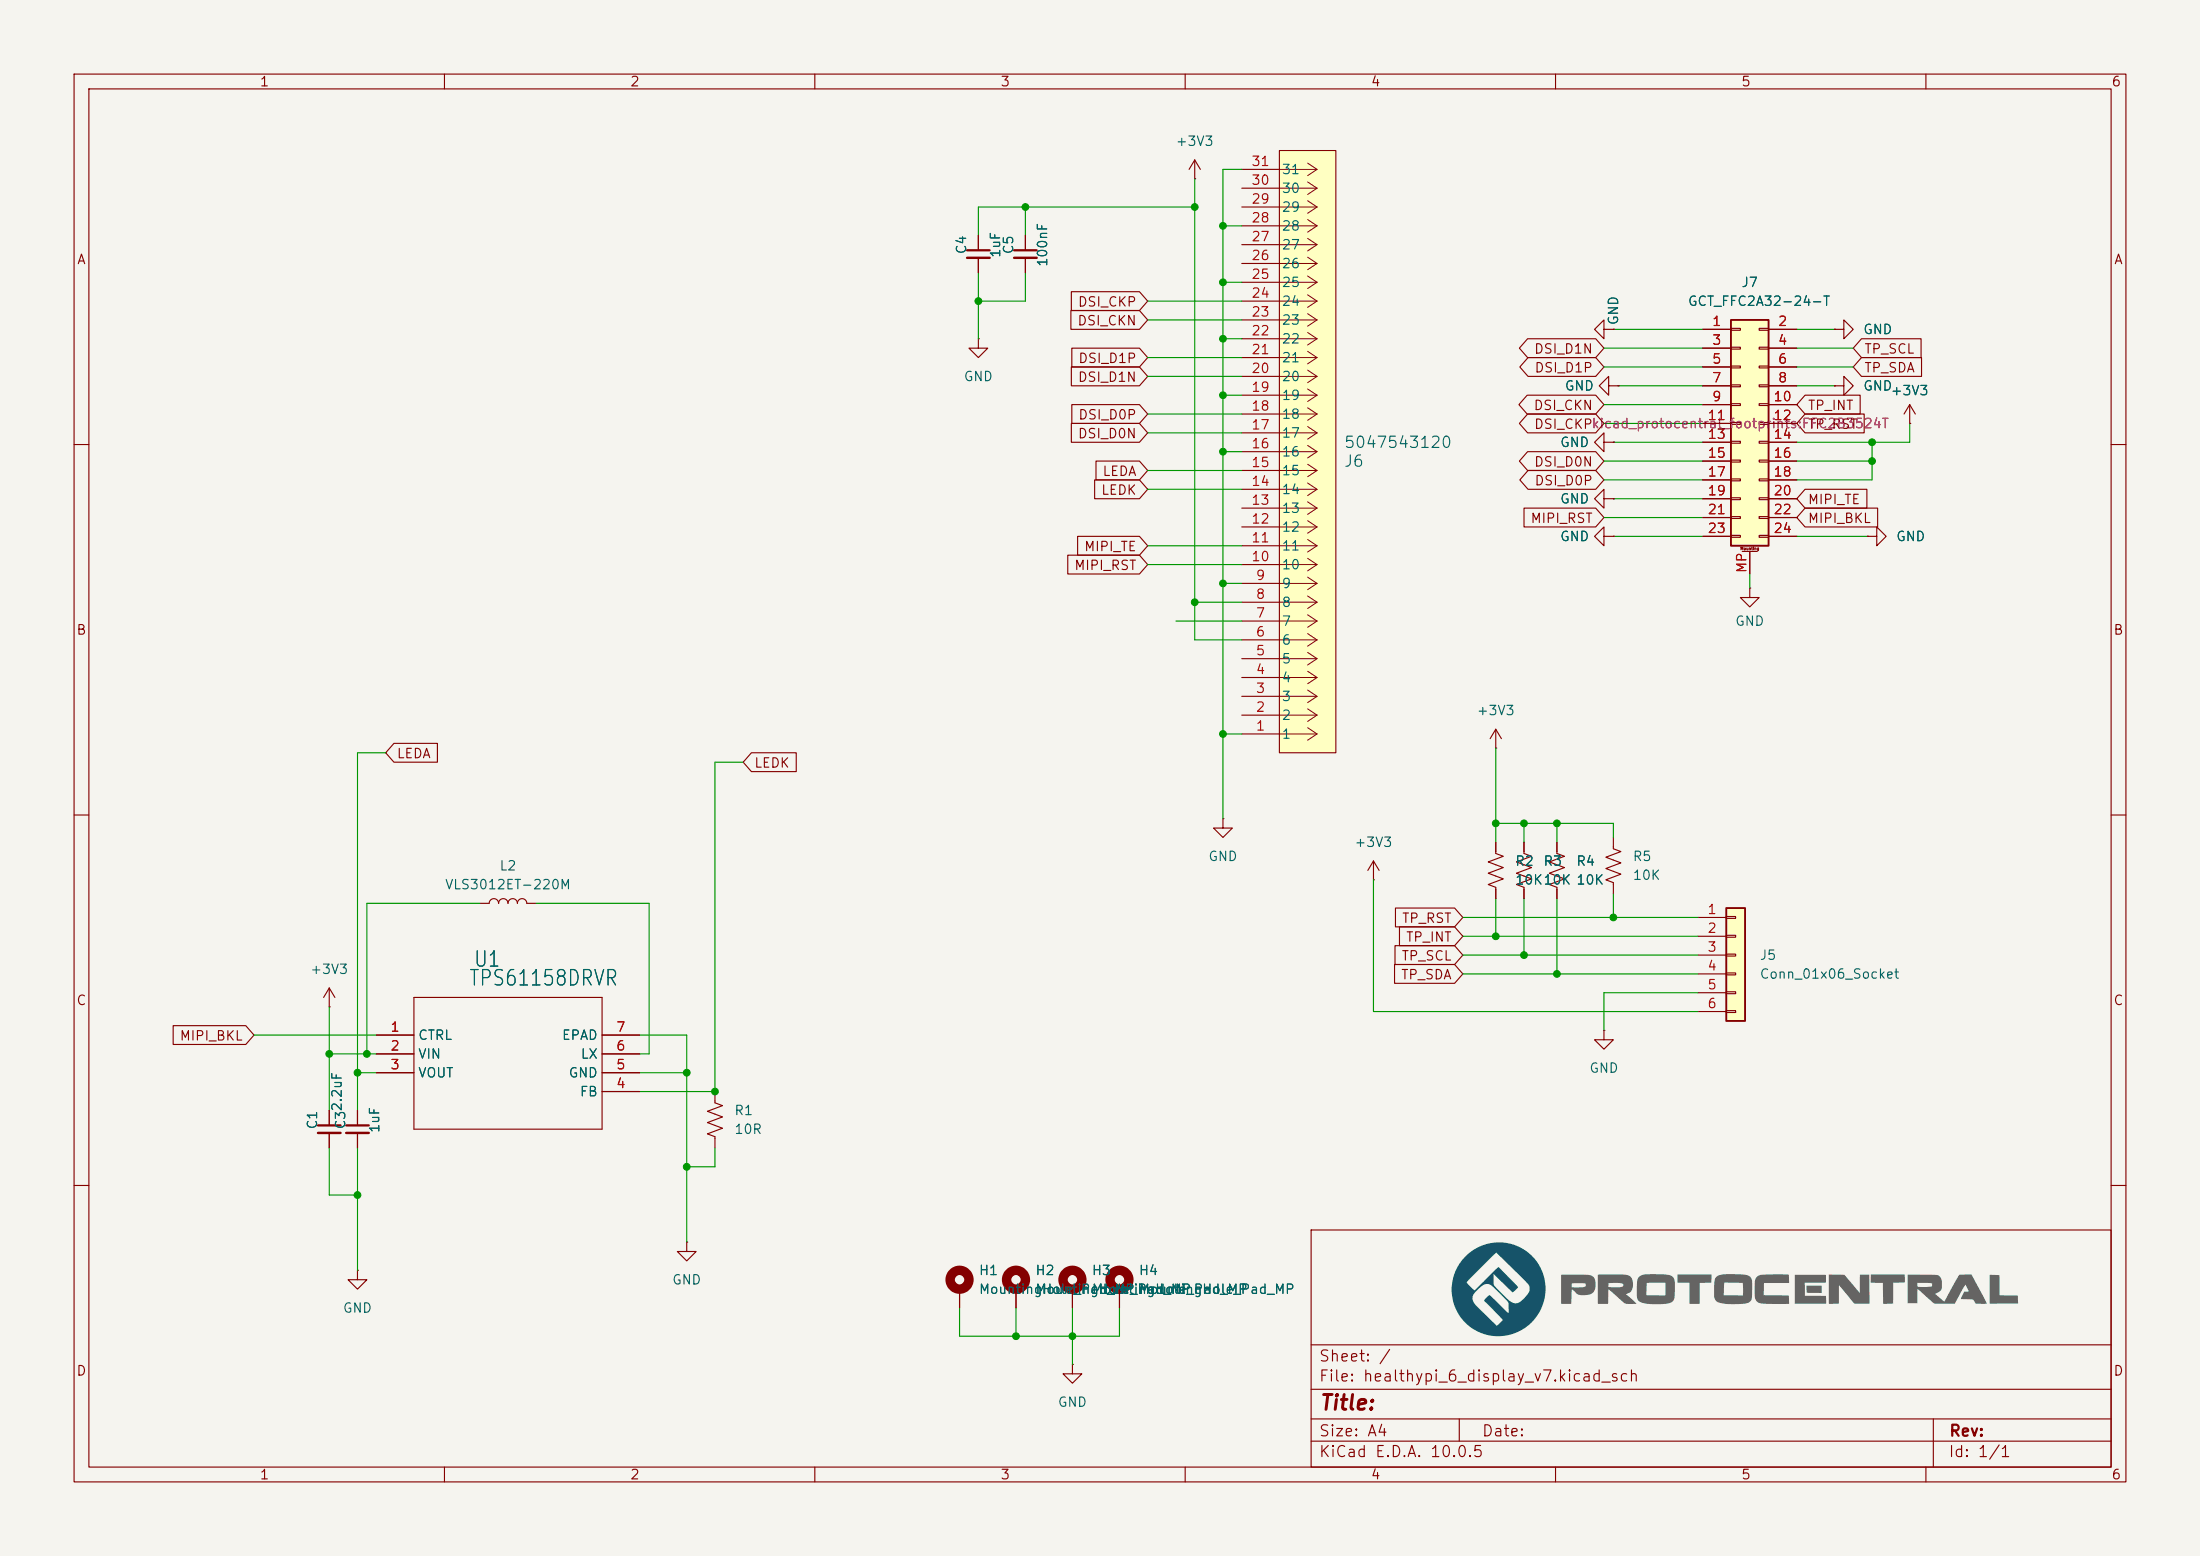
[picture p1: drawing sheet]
<svg xmlns="http://www.w3.org/2000/svg" width="297mm" height="210mm" viewBox="0 0 297 210" stroke-linecap="round" stroke-linejoin="round" font-family="sans-serif">
<path d="M0 0h297v210h-297z" fill="#f5f4ef" stroke="#f5f4ef" stroke-width=".14"/>
<g fill="none" stroke="#840000" stroke-width=".15">
<path d="M10 10h277v190h-277zM12 12h273v186h-273zM60 10v2M110 10v2M160 10v2M210 10v2M260 10v2M132.1 45.7v1.3h1.2l-1.2 1.3-1.3-1.3h1.3M132.1 45.7h.1M216.5 44.5v-1.3l-1.2 1.3 1.2 1.2v-1.2h1.3M217.8 44.5h.1M247.6 52.1h1.3v-1.3l1.3 1.3-1.3 1.2v-1.2"/>
<path d="M247.6 52.1h.1M247.6 44.5h1.3v-1.3l1.3 1.3-1.3 1.2v-1.2M247.6 44.5h.1M257.8 57.2h.1M257.8 54.6l-.8 1.3M257.8 54.6l.8 1.3M257.8 54.6v2.6M10 60h2M216.5 67.3v-1.3l-1.2 1.3 1.2 1.3v-1.3h1.3M217.8 67.3h.1M236.2 79.4v1.2h1.3l-1.3 1.3-1.3-1.3h1.3M236.2 79.4h.1"/>
<path d="M252.1 72.4h1.3v-1.3l1.2 1.3-1.2 1.3v-1.3M252.1 72.4h.1M285 60h2M10 110h2M165.1 110.5v1.3h1.3l-1.3 1.2-1.3-1.2h1.3M165.1 110.5h.1M285 110h2M96.5 147.3v1.5l1 .4-2 .8 2 .7-2 .8 2 .8-2 .7 1 .4v1.5M10 160h2M92.7 167.6v1.3h1.3l-1.3 1.3-1.3-1.3h1.3M92.7 167.6h.1M177 166h108v32h-108z"/>
<path d="M285 160h2M60 198v2M110 198v2M160 198v2M177 194.5h108M177 191.5h108M177 187.5h108M177 181.5h108M197 191.5v3M210 198v2M260 198v2M261 191.5v6.5"/>
</g>
<path d="M233.7 43.2h5.1v30.5h-5.1z" fill="#ffffc2"/>
<path d="M233.7 43.2h5.1v30.5h-5.1z" fill="none" stroke="#840000" stroke-width=".25"/>
<g fill="none" stroke="#840000" stroke-width=".15">
<path d="M132.1 31.8v2M132.1 34.8v2M138.4 31.8v2M138.4 34.8v2M161.3 24.1h.1M161.3 21.6l-.8 1.3M161.3 21.6l.8 1.3M161.3 21.6v2.5M229.9 44.5h3.8M229.9 47h3.8M229.9 49.5h3.8M229.9 52.1h3.8"/>
<path d="M229.9 54.6h3.8M229.9 57.2h3.8M229.9 59.7h3.8M233.7 44.3h1.2v.3h-1.2zM233.7 46.9h1.2v.2h-1.2zM233.7 49.4h1.2v.3h-1.2zM233.7 51.9h1.2v.3h-1.2zM233.7 54.5h1.2v.2h-1.2zM233.7 57h1.2v.3h-1.2zM233.7 59.6h1.2v.2h-1.2zM237.5 44.3h1.3v.3h-1.3zM237.5 46.9h1.3v.2h-1.3z"/>
<path d="M237.5 49.4h1.3v.3h-1.3zM237.5 51.9h1.3v.3h-1.3zM237.5 54.5h1.3v.2h-1.3zM237.5 57h1.3v.3h-1.3zM237.5 59.6h1.3v.2h-1.3zM238.8 44.5h3.8M238.8 47h3.8M238.8 49.5h3.8M238.8 52.1h3.8M238.8 54.6h3.8M238.8 57.2h3.8M238.8 59.7h3.8"/>
<path d="M229.9 62.2h3.8M229.9 64.8h3.8M229.9 67.3h3.8M229.9 69.9h3.8M229.9 72.4h3.8M233.7 62.1h1.2v.3h-1.2zM233.7 64.6h1.2v.3h-1.2zM233.7 67.2h1.2v.2h-1.2zM233.7 69.7h1.2v.3h-1.2zM233.7 72.3h1.2v.2h-1.2zM235.2 74.4h2M236.2 74.4v3.1"/>
<path d="M237.5 62.1h1.3v.3h-1.3zM237.5 64.6h1.3v.3h-1.3zM237.5 67.2h1.3v.2h-1.3zM237.5 69.7h1.3v.3h-1.3zM237.5 72.3h1.3v.2h-1.3zM238.8 62.2h3.8M238.8 64.8h3.8M238.8 67.3h3.8M238.8 69.9h3.8M238.8 72.4h3.8M44.4 135.9h.1M44.4 133.4l-.7 1.2"/>
<path d="M44.4 133.4l.8 1.2M44.4 133.4v2.5M50.8 139.7h5.1M55.9 134.6h25.4v17.8h-25.4zM64.8 121.9h1.2a.64 .64 0 0 1 .7-.6 .64 .64 0 0 1 .6 .6 .64 .64 0 0 1 .6-.6 .64 .64 0 0 1 .7 .6 .64 .64 0 0 1 .6-.6 .64 .64 0 0 1 .6 .6 .64 .64 0 0 1 .7-.6 .64 .64 0 0 1 .6 .6h1.3M81.3 139.7h5.1M44.4 149.9v2M44.4 152.9v2M48.3 149.9v2M48.3 152.9v2M50.8 142.2h5.1M50.8 144.8h5.1"/>
<path d="M81.3 142.2h5.1M81.3 144.8h5.1M81.3 147.3h5.1M48.3 171.5v1.2h1.2l-1.2 1.3-1.3-1.3h1.3M48.3 171.5h.1M129.5 174v2.5M137.2 174v2.5M144.8 174v2.5M151.1 174v2.5M144.8 184.2v1.2h1.2l-1.2 1.3-1.3-1.3h1.3M144.8 184.2h.1"/>
</g>
<g fill="none" stroke="#840000" stroke-width="1.3">
<circle cx="129.5" cy="172.7" r="1.27"/>
<circle cx="137.2" cy="172.7" r="1.27"/>
<circle cx="144.8" cy="172.7" r="1.27"/>
<circle cx="151.1" cy="172.7" r="1.27"/>
</g>
<path d="M130.6 33.8h3M136.9 33.8h3.1M42.9 151.9h3.1M46.7 151.9h3.1" fill="none" stroke="#840000" stroke-width=".3"/>
<path d="M130.6 34.8h3M136.9 34.8h3.1M42.9 152.9h3.1M46.7 152.9h3.1" fill="none" stroke="#840000" stroke-width=".33"/>
<path d="M197.7 169.7a6.3 6.3 0 0 1 8.5-.7 6.3 6.3 0 0 1 1.5 8.4 6.3 6.3 0 0 1-8.2 2.3 6.2 6.2 0 0 1-3.4-4.5h2.7a3.5 3.5 0 0 0 1.4 1.9l1.9 1.8 .8-.7-2.6-2.6 .3-.4a.52 .52 0 0 1 .5-.4l2.6 2.4a2.67 2.67 0 0 0-.2-1.6l-1.7-1.7a1.17 1.17 0 0 0-2-.2l-.2 .2a1.73 1.73 0 0 0-.8 1.3h-2.7l-.1-1.1 .1-1h1.9l1.1 1.1 3.2-3.2 2.3 2.4a.35 .35 0 0 1 .3 .4l-.7 .6-2.6-2.5v1.3a.79 .79 0 0 0 .5 .7l1.4 1.4a1.32 1.32 0 0 0 2.2 0l.2-.2a1.3 1.3 0 0 0 .4-1.7l-4.3-4.3-4 4h-1.9a6.2 6.2 0 0 1 1.6-3.4z" fill="#165369"/>
<g fill="#656463">
<path d="M210.8 172.1l.8-.1a13.8 13.8 0 0 1 3.3 .2 1.63 1.63 0 0 1-.1 2.5 1.95 1.95 0 0 1-2.4-.6l-.2-.1-.1 2h-1.3v-2.3h2.9a.36 .36 0 0 0 .4-.4l-1.8-.1h-.1v.5h-1.4z"/>
<path d="M215.7 172h.7a15 15 0 0 1 3.5 .2 1.52 1.52 0 0 1 0 2.3l-.4 .2 1.4 1.3h-.9a1.32 1.32 0 0 1-1.3-.6l-1.6-1.4v2h-1.4v-2.3l2.5 .1a1.1 1.1 0 0 0 .9-.3v-.1a.45 .45 0 0 0-.5-.2h-1.4l-.1 .5h-1.4z"/>
<path d="M221.3 172.3a3.7 3.7 0 0 1 2.3-.3h.7a2.3 2.3 0 0 1 1.6 .5 6.4 6.4 0 0 1 0 3.1 3.2 3.2 0 0 1-2.3 .4h-.7a2.15 2.15 0 0 1-1.8-.6l-.1-.6h3.8v-1.7h-2.5v1.7h-1.3v-1.5a1.25 1.25 0 0 1 .3-1z"/>
<path d="M226.5 172h4.6l-.1 1.1h-1.5v2.9h-1.4v-2.9h-1.6z"/>
<path d="M231.7 172.4a3.3 3.3 0 0 1 2.2-.4h1.2a1.16 1.16 0 0 1 1.4 .8v.3a5.4 5.4 0 0 1-.2 2.5 4.3 4.3 0 0 1-2.7 .4h-.6a1.47 1.47 0 0 1-1.5-.9l-.1-.3h3.9v-1.7h-2.5l-.1 1.7h-1.3v-1.7z"/>
<path d="M237.2 172.3a4.4 4.4 0 0 1 2.3-.3h2v1.2h-3.4v1.6l3.4 .1v1.1h-.6a13.8 13.8 0 0 1-3.5-.2 1.46 1.46 0 0 1-.5-1.5v-1.1a1.22 1.22 0 0 1 .3-.9z"/>
<path d="M243.9 173.5h2v1h-.2a4 4 0 0 1-1.8-.1z"/>
<path d="M242.3 172.1h4.2v1h-2.9l.1 1.8h2.8v1h-4.2z"/>
<path d="M246.9 172h1.7a.53 .53 0 0 1 .7 .4l1.8 2.1v-2.5h1.2l.1 3.9h-2.1l-2-2.4-.1 2.4-1.3 .1z"/>
<path d="M252.6 172h4.5l.1 1.1h-1.6v2.8l-1.4 .1v-2.9h-1.7z"/>
<path d="M257.5 172l3.5 .1a.98 .98 0 0 1 1.2 1.2 1.15 1.15 0 0 1-1 1.3l1.3 1.1 2-3.7h1.7l2 3.9-1.5 .1-.2-.4a.34 .34 0 0 0-.5-.2l-1.3-.1 .5-1h.6l-.5-.9-1.4 2.6-2.8-.1-2.2-1.9v1.9h-1.4v-2.8h1.3l.1 .6h1.3a.4 .4 0 0 0 .5 0 .4 .4 0 0 0 .1-.5l-.8-.1h-2.5z"/>
<path d="M268.6 172.1h1.3v2.7h2.5v1.1h-3.8z"/>
</g>
<path d="M233 122.6h2.6v15.2h-2.6z" fill="#ffffc2"/>
<path d="M233 122.6h2.6v15.2h-2.6z" fill="none" stroke="#840000" stroke-width=".25"/>
<g fill="none" stroke="#840000" stroke-width=".15">
<path d="M216.5 59.7v-1.3l-1.2 1.3 1.2 1.3v-1.3h1.3M217.8 59.7h.1M201.9 98.4l-.7 1.3M201.9 98.4l.8 1.3M201.9 98.4v2.6M185.4 118.7h.1M185.4 116.2l-.7 1.3M185.4 116.2l.8 1.3M185.4 116.2v2.5M201.9 101h.1M229.2 123.8h3.8M229.2 126.4h3.8"/>
<path d="M229.2 128.9h3.8M229.2 131.4h3.8M229.2 134h3.8M229.2 136.5h3.8M233 123.7h1.3v.3h-1.3zM233 126.2h1.3v.3h-1.3zM233 128.8h1.3v.2h-1.3zM233 131.3h1.3v.3h-1.3zM233 133.9h1.3v.2h-1.3zM233 136.4h1.3v.3h-1.3z"/>
</g>
<path d="M172.7 20.3h7.6v81.3h-7.6z" fill="#ffffc2"/>
<g fill="none" stroke="#840000" stroke-width=".15">
<path d="M132.1 31.8v2M132.1 34.8v2M138.4 31.8v2M138.4 34.8v2M144.6 39.4h9.2l1.1 1.2-1.1 1.3h-9.2zM167.6 38.1h5.1M167.6 35.6h5.1M167.6 33h5.1M167.6 30.5h5.1M167.6 27.9h5.1M167.6 25.4h5.1M167.6 22.9h5.1"/>
<path d="M172.7 20.3h7.6v81.3h-7.6zM144.6 41.9h9.2l1.1 1.3-1.1 1.3h-9.2zM144.6 49.5h9.2l1.1 1.3-1.1 1.3h-9.2zM144.6 57.1h9.2l1.1 1.3-1.1 1.3h-9.2zM144.7 54.6h9.1l1.1 1.3-1.1 1.3h-9.1zM144.7 47h9.1l1.1 1.3-1.1 1.2h-9.1zM167.6 58.4h5.1M167.6 55.9h5.1M167.6 53.3h5.1M167.6 50.8h5.1M167.6 48.3h5.1M167.6 45.7h5.1"/>
<path d="M167.6 43.2h5.1M167.6 40.6h5.1M206.2 53.3h9.2l1.1 1.3-1.1 1.3h-9.2l-1.1-1.3zM206.2 45.7h9.2l1.1 1.3-1.1 1.3h-9.2l-1.1-1.3zM206.2 55.9h9.2l1.1 1.3-1.1 1.2h-9.2l-1.1-1.2zM206.3 48.3h9.1l1.1 1.2-1.1 1.3h-9.1l-1.1-1.3zM217.2 52.1v-1.3l-1.3 1.3 1.3 1.2v-1.2h1.2M217.8 59.7h.1M217.8 44.5h.1M218.4 52.1h.1M229.9 44.5h3.8M229.9 47h3.8"/>
<path d="M229.9 49.5h3.8M229.9 52.1h3.8M229.9 54.6h3.8M229.9 57.2h3.8M229.9 59.7h3.8M238.8 44.5h3.8M238.8 47h3.8M238.8 49.5h3.8M238.8 52.1h3.8M238.8 54.6h3.8M238.8 57.2h3.8M238.8 59.7h3.8"/>
<path d="M243.7 53.3h7.4v2.6h-7.4l-1.1-1.3zM243.7 55.9h8v2.5h-8l-1.1-1.2zM247.6 52.1h.1M247.6 44.5h.1M251.3 45.7h8v2.6h-8l-1.1-1.3zM251.3 48.3h8.1v2.5h-8.1l-1.1-1.3zM257.8 57.2h.1M144.1 74.9h9.7l1.1 1.3-1.1 1.3h-9.7zM145.5 72.4h8.3l1.1 1.3-1.1 1.2h-8.3zM147.8 64.8h6l1.1 1.2-1.1 1.3h-6zM148 62.2h5.8l1.1 1.3-1.1 1.3h-5.8zM167.6 78.7h5.1"/>
<path d="M167.6 76.2h5.1M167.6 73.7h5.1M167.6 71.1h5.1M167.6 68.6h5.1M167.6 66h5.1M167.6 63.5h5.1M167.6 61h5.1M205.7 68.6h9.7l1.1 1.3-1.1 1.2h-9.7zM206.2 61h9.2l1.1 1.2-1.1 1.3h-9.2l-1.1-1.3zM206.3 63.5h9.1l1.1 1.3-1.1 1.2h-9.1l-1.1-1.2zM216.5 72.4v-1.3l-1.2 1.3 1.2 1.3v-1.3h1.3M217.8 72.4h.1"/>
<path d="M217.8 67.3h.1M229.9 62.2h3.8M229.9 64.8h3.8M229.9 67.3h3.8M229.9 69.9h3.8M229.9 72.4h3.8M236.2 74.4v3.1M238.8 62.2h3.8M238.8 64.8h3.8M238.8 67.3h3.8M238.8 69.9h3.8M238.8 72.4h3.8"/>
<path d="M243.7 66h8.3v2.6h-8.3l-1.1-1.3zM243.7 68.6h9.8v2.5h-9.8l-1.1-1.2zM252.1 72.4h.1M167.6 99.1h5.1M167.6 96.5h5.1M167.6 94h5.1M167.6 91.4h5.1M167.6 88.9h5.1M167.6 86.4h5.1M167.6 83.8h5.1M167.6 81.3h5.1M53.2 100.3h5.9v2.6h-5.9l-1.1-1.3z"/>
<path d="M101.4 101.6h6.1v2.5h-6.1l-1.1-1.2zM201.9 113.7v1.5l1 .4-2 .7 2 .8-2 .8 2 .7-2 .8 1 .4v1.5M205.7 113.7v1.5l1.1 .4-2.1 .7 2.1 .8-2.1 .8 2.1 .7-2.1 .8 1 .4v1.5M210.2 113.7v1.5l1 .4-2 .7 2 .8-2 .8 2 .7-2 .8 1 .4v1.5M217.8 113v1.6l1 .3-2 .8 2 .8-2 .7 2 .8-2 .7 1 .4v1.6M23.4 138.4h9.8l1.1 1.3-1.1 1.3h-9.8zM50.8 139.7h5.1M81.3 139.7h5.1M188.3 130.2h8.1l1.1 1.2-1.1 1.3h-8.1zM188.3 127.6h8.1l1.1 1.3-1.1 1.3h-8.1zM188.4 122.6h8l1.1 1.2-1.1 1.3h-8zM188.9 125.1h7.5l1.1 1.3-1.1 1.2h-7.5z"/>
<path d="M216.5 139.1v1.2h1.3l-1.3 1.3-1.2-1.3h1.2M216.5 139.1h.1M44.4 149.9v2M44.4 152.9v2M48.3 149.9v2M48.3 152.9v2M50.8 142.2h5.1M50.8 144.8h5.1M81.3 142.2h5.1M81.3 144.8h5.1M81.3 147.3h5.1M129.5 174v2.5"/>
<path d="M137.2 174v2.5M144.8 174v2.5M151.1 174v2.5"/>
</g>
<g fill="none" stroke="#840000" stroke-width=".14">
<path d="M172.7 38.1h5.1M172.7 35.6h5.1M172.7 33h5.1M172.7 30.5h5.1M172.7 27.9h5.1M172.7 25.4h5.1M172.7 22.9h5.1M176.5 39.8l1.3 .8M176.5 37.3l1.3 .8M176.5 34.7l1.3 .9M176.5 32.2l1.3 .8M176.5 29.6l1.3 .9"/>
<path d="M176.5 27.1l1.3 .8M176.5 24.6l1.3 .8M176.5 22l1.3 .9M177.8 38.1l-1.3 .8M177.8 35.6l-1.3 .8M177.8 33l-1.3 .9M177.8 30.5l-1.3 .8M177.8 27.9l-1.3 .9M177.8 25.4l-1.3 .8M177.8 22.9l-1.3 .8M172.7 58.4h5.1M172.7 55.9h5.1"/>
<path d="M172.7 53.3h5.1M172.7 50.8h5.1M172.7 48.3h5.1M172.7 45.7h5.1M172.7 43.2h5.1M172.7 40.6h5.1M176.5 57.6l1.3 .8M176.5 55l1.3 .9M176.5 52.5l1.3 .8M176.5 50l1.3 .8M176.5 47.4l1.3 .9M176.5 44.9l1.3 .8"/>
<path d="M176.5 42.3l1.3 .9M177.8 58.4l-1.3 .9M177.8 55.9l-1.3 .8M177.8 53.3l-1.3 .9M177.8 50.8l-1.3 .8M177.8 48.3l-1.3 .8M177.8 45.7l-1.3 .9M177.8 43.2l-1.3 .8M177.8 40.6l-1.3 .9M172.7 78.7h5.1M172.7 76.2h5.1M172.7 73.7h5.1"/>
<path d="M172.7 71.1h5.1M172.7 68.6h5.1M172.7 66h5.1M172.7 63.5h5.1M172.7 61h5.1M176.5 77.9l1.3 .8M176.5 75.4l1.3 .8M176.5 72.8l1.3 .9M176.5 70.3l1.3 .8M176.5 67.7l1.3 .9M176.5 65.2l1.3 .8M176.5 62.7l1.3 .8"/>
<path d="M176.5 60.1l1.3 .9M177.8 78.7l-1.3 .9M177.8 76.2l-1.3 .8M177.8 73.7l-1.3 .8M177.8 71.1l-1.3 .9M177.8 68.6l-1.3 .8M177.8 66l-1.3 .9M177.8 63.5l-1.3 .8M177.8 61l-1.3 .8M172.7 99.1h5.1M172.7 96.5h5.1M172.7 94h5.1"/>
<path d="M172.7 91.4h5.1M172.7 88.9h5.1M172.7 86.4h5.1M172.7 83.8h5.1M172.7 81.3h5.1M176.5 98.2l1.3 .9M176.5 95.7l1.3 .8M176.5 93.1l1.3 .9M176.5 90.6l1.3 .8M176.5 88.1l1.3 .8M176.5 85.5l1.3 .9M176.5 83l1.3 .8"/>
<path d="M176.5 80.4l1.3 .9M177.8 99.1l-1.3 .8M177.8 96.5l-1.3 .9M177.8 94l-1.3 .8M177.8 91.4l-1.3 .9M177.8 88.9l-1.3 .8M177.8 86.4l-1.3 .8M177.8 83.8l-1.3 .9M177.8 81.3l-1.3 .8"/>
</g>
<g fill="none" stroke="#009600" stroke-width=".15">
<path d="M132.1 36.8v8.9M138.4 27.9v3.9M138.4 36.8v3.8h-6.3M161.3 27.9h-29.2v3.9M161.3 24.1v62.3h6.3M165.1 38.1h2.5M165.1 30.5h2.5M167.6 22.9h-2.5v87.6M154.9 40.6h12.7M154.9 43.2h12.7M154.9 58.4h12.7M154.9 55.9h12.7"/>
<path d="M154.9 48.3h12.7M154.9 50.8h12.7M165.1 45.7h2.5M165.1 53.3h2.5M216.5 57.2h13.4M216.5 49.5h13.4M216.5 47h13.4M216.5 54.6h13.4M217.8 59.7h12.1M217.8 44.5h12.1M218.4 52.1h11.5M242.6 52.1h5"/>
<path d="M242.6 44.5h5M242.6 49.5h7.6M242.6 47h7.6M252.7 59.7v5.1h-10.1M257.8 57.2v2.5h-15.2M154.9 66h12.7M154.9 63.5h12.7M154.9 73.7h12.7M154.9 76.2h12.7M165.1 78.7h2.5M165.1 61h2.5M216.5 64.8h13.4"/>
<path d="M216.5 62.2h13.4M216.5 69.9h13.4M217.8 72.4h12.1M217.8 67.3h12.1M236.2 77.5v1.9M242.6 62.2h10.1M242.6 72.4h9.5M158.7 83.8h8.9M161.3 81.3h6.3M165.1 99.1h2.5M52.1 101.6h-3.8v48.3M100.3 102.9h-3.8v44.4h-10.1"/>
<path d="M185.4 118.7v17.8h43.8M201.9 101v12.7M201.9 111.1h15.9v1.9M205.7 111.1v2.6M210.2 111.1v2.6M34.3 139.7h16.5M44.4 135.9v14M64.8 121.9h-15.3v20.3M72.4 121.9h15.2v20.3h-1.2M86.4 139.7h6.3v27.9M197.5 123.8h31.7M197.5 126.4h31.7"/>
<path d="M197.5 128.9h31.7M197.5 131.4h31.7M201.9 121.3v5.1M205.7 121.3v7.6M210.2 121.3v10.1M217.8 120.7v3.1M229.2 134h-12.7v5.1M44.4 154.9v6.4h3.9M44.4 142.2h6.4M48.3 154.9v16.6M48.3 144.8h2.5M86.4 144.8h6.3"/>
<path d="M96.5 154.9v2.6h-3.8M129.5 176.5v3.8h21.6v-3.8M137.2 176.5v3.8M144.8 176.5v7.7"/>
</g>
<g fill="#009600" stroke="#009600" stroke-width=".14">
<circle cx="161.3" cy="81.3" r=".46"/>
<circle cx="165.1" cy="99.1" r=".46"/>
<circle cx="165.1" cy="78.7" r=".46"/>
<circle cx="210.2" cy="111.1" r=".46"/>
<circle cx="205.7" cy="111.1" r=".46"/>
<circle cx="92.7" cy="144.8" r=".46"/>
<circle cx="137.2" cy="180.3" r=".46"/>
<circle cx="144.8" cy="180.3" r=".46"/>
<circle cx="201.9" cy="126.4" r=".46"/>
<circle cx="201.9" cy="111.1" r=".46"/>
<circle cx="165.1" cy="53.3" r=".46"/>
<circle cx="165.1" cy="45.7" r=".46"/>
<circle cx="165.1" cy="61" r=".46"/>
<circle cx="165.1" cy="30.5" r=".46"/>
<circle cx="165.1" cy="38.1" r=".46"/>
<circle cx="161.3" cy="27.9" r=".46"/>
<circle cx="138.4" cy="27.9" r=".46"/>
<circle cx="132.1" cy="40.6" r=".46"/>
<circle cx="92.7" cy="157.5" r=".46"/>
<circle cx="96.5" cy="147.3" r=".46"/>
<circle cx="44.4" cy="142.2" r=".46"/>
<circle cx="49.5" cy="142.2" r=".46"/>
<circle cx="48.3" cy="144.8" r=".46"/>
<circle cx="48.3" cy="161.3" r=".46"/>
<circle cx="210.2" cy="131.4" r=".46"/>
<circle cx="217.8" cy="123.8" r=".46"/>
<circle cx="205.7" cy="128.9" r=".46"/>
<circle cx="252.7" cy="62.2" r=".46"/>
<circle cx="252.7" cy="59.7" r=".46"/>
</g>
<g font-size="2.1" fill="#006464">
<text x="63.8" y="131">U1</text>
<text x="63.2" y="133.6">TPS61158DRVR</text>
</g>
<text font-size="2" fill="#840000" x="178" y="190.8">Title:</text>
<g font-size="1.5" fill="#006464">
<text x="181.3" y="63.4">J6</text>
<text x="181.3" y="60.8">5047543120</text>
</g>
<g font-size="1.5" fill="#840000">
<text x="178" y="184.1">Sheet: /</text>
<text x="178" y="186.8">File: healthypi_6_display_v7.kicad_sch</text>
<text x="178" y="197">KiCad E.D.A. 10.0.5</text>
<text x="178" y="194.2">Size: A4</text>
<text x="200" y="194.2">Date:</text>
<text x="263" y="197">Id: 1/1</text>
<text x="263" y="194.2">Rev:</text>
</g>
<g font-size="1.3" fill="#840000">
<text x="35" y="12">1</text>
<text x="85" y="12">2</text>
<text x="135" y="12">3</text>
<text x="185" y="12">4</text>
<text x="235" y="12">5</text>
<text x="285" y="12">6</text>
<text x="10.3" y="36">A</text>
<text x="285.3" y="36">A</text>
<text x="145.4" y="41.7">DSI_CKP</text>
<text x="145.4" y="44.2">DSI_CKN</text>
<text x="145.4" y="51.9">DSI_D1N</text>
<text x="145.5" y="49.3">DSI_D1P</text>
<text x="207" y="48">DSI_D1N</text>
<text x="207.1" y="50.6">DSI_D1P</text>
<text x="251.6" y="48">TP_SCL</text>
<text x="251.6" y="50.6">TP_SDA</text>
<text x="145.4" y="59.5">DSI_D0N</text>
<text x="145.5" y="56.9">DSI_D0P</text>
<text x="207" y="55.7">DSI_CKN</text>
<text x="207" y="58.2">DSI_CKPkicad_protocentral_footprints:FFC2B3524T</text>
<text x="244" y="55.7">TP_INT</text>
<text x="244" y="58.2">TP_RST</text>
<text x="148.7" y="64.6">LEDA</text>
<text x="207" y="63.3">DSI_D0N</text>
<text x="207.1" y="65.8">DSI_D0P</text>
<text x="148.6" y="67.1">LEDK</text>
<text x="206.5" y="70.9">MIPI_RST</text>
<text x="244" y="68.4">MIPI_TE</text>
<text x="244" y="70.9">MIPI_BKL</text>
<text x="144.9" y="77.3">MIPI_RST</text>
<text x="146.3" y="74.7">MIPI_TE</text>
<text x="10.2" y="86">B</text>
<text x="285.2" y="86">B</text>
<text x="53.5" y="102.7">LEDA</text>
<text x="101.7" y="103.9">LEDK</text>
<text x="189.2" y="124.9">TP_RST</text>
<text x="189.1" y="130">TP_SCL</text>
<text x="189.7" y="127.4">TP_INT</text>
<text x="10.2" y="136">C</text>
<text x="189.1" y="132.5">TP_SDA</text>
<text x="285.2" y="136">C</text>
<text x="24.2" y="140.8">MIPI_BKL</text>
<text x="10.2" y="186">D</text>
<text x="285.2" y="186">D</text>
<text x="35" y="200">1</text>
<text x="85" y="200">2</text>
<text x="135" y="200">3</text>
<text x="185" y="200">4</text>
<text x="235" y="200">5</text>
<text x="285" y="200">6</text>
</g>
<g font-size="1.3" fill="#006464">
<text x="158.6" y="20">+3V3</text>
<text x="172.9" y="23.8">31</text>
<text x="172.9" y="28.9">29</text>
<text x="172.9" y="26.4">30</text>
<text x="130.8" y="34.4" transform="rotate(-90 130.8 34.4)">C4</text>
<text x="135.3" y="34.9" transform="rotate(-90 135.3 34.9)">1uF</text>
<text x="137.1" y="34.4" transform="rotate(-90 137.1 34.4)">C5</text>
<text x="172.9" y="34">27</text>
<text x="172.9" y="31.4">28</text>
<text x="141.7" y="36.1" transform="rotate(-90 141.7 36.1)">100nF</text>
<text x="172.9" y="41.6">24</text>
<text x="172.9" y="39.1">25</text>
<text x="172.9" y="36.5">26</text>
<text x="227.8" y="41.6">GCT_FFC2A32-24-T</text>
<text x="235" y="39.1">J7</text>
<text x="172.9" y="46.7">22</text>
<text x="172.9" y="44.1">23</text>
<text x="218.8" y="44" transform="rotate(-90 218.8 44)">GND</text>
<text x="251.4" y="45.4">GND</text>
<text x="130" y="51.8">GND</text>
<text x="172.9" y="51.8">20</text>
<text x="172.9" y="49.2">21</text>
<text x="211.2" y="53">GND</text>
<text x="251.4" y="53">GND</text>
<text x="255.1" y="53.7">+3V3</text>
<text x="172.9" y="59.4">17</text>
<text x="172.9" y="56.8">18</text>
<text x="172.9" y="54.3">19</text>
<text x="172.9" y="64.5">15</text>
<text x="172.9" y="61.9">16</text>
<text x="210.5" y="60.7">GND</text>
<text x="172.9" y="69.5">13</text>
<text x="172.9" y="67">14</text>
<text x="210.5" y="68.3">GND</text>
<text x="172.9" y="77.2">10</text>
<text x="172.9" y="74.6">11</text>
<text x="172.9" y="72.1">12</text>
<text x="210.5" y="73.4">GND</text>
<text x="255.9" y="73.4">GND</text>
<text x="172.9" y="82.2">8</text>
<text x="172.9" y="79.7">9</text>
<text x="172.9" y="89.9">5</text>
<text x="172.9" y="87.3">6</text>
<text x="172.9" y="84.8">7</text>
<text x="234.2" y="84.8">GND</text>
<text x="172.9" y="94.9">3</text>
<text x="172.9" y="92.4">4</text>
<text x="172.9" y="100">1</text>
<text x="172.9" y="97.5">2</text>
<text x="199.3" y="96.8">+3V3</text>
<text x="67.3" y="117.8">L2</text>
<text x="163" y="116.5">GND</text>
<text x="182.8" y="114.6">+3V3</text>
<text x="204.5" y="117.2">R2</text>
<text x="204.5" y="119.7">10K10K 10K</text>
<text x="208.3" y="117.2">R3</text>
<text x="212.7" y="117.2">R4</text>
<text x="220.3" y="116.5">R5</text>
<text x="220.3" y="119.1">10K</text>
<text x="60" y="120.3">VLS3012ET-220M</text>
<text x="41.8" y="131.8">+3V3</text>
<text x="237.5" y="129.9">J5</text>
<text x="237.5" y="132.4">Conn_01x06_Socket</text>
<text x="56.4" y="140.7">CTRL</text>
<text x="56.4" y="143.2">VIN</text>
<text x="75.8" y="140.7">EPAD</text>
<text x="78.3" y="143.2">LX</text>
<text x="56.4" y="145.7">VOUT</text>
<text x="76.7" y="145.7">GND</text>
<text x="78.2" y="148.3">FB</text>
<text x="214.5" y="145.1">GND</text>
<text x="43.1" y="152.5" transform="rotate(-90 43.1 152.5)">C1</text>
<text x="46.4" y="150.1" transform="rotate(-90 46.4 150.1)">2.2uF</text>
<text x="46.9" y="152.5" transform="rotate(-90 46.9 152.5)">C3</text>
<text x="51.5" y="153" transform="rotate(-90 51.5 153)">1uF</text>
<text x="99" y="150.8">R1</text>
<text x="99" y="153.4">10R</text>
<text x="90.6" y="173.7">GND</text>
<text x="132.1" y="172.4">H1</text>
<text x="139.7" y="172.4">H2</text>
<text x="147.3" y="172.4">H3</text>
<text x="153.7" y="172.4">H4</text>
<text x="46.2" y="177.5">GND</text>
<text x="132.1" y="175">MountingHole_Pad_MP MountingHole_Pad_MP</text>
<text x="142.7" y="190.2">GND</text>
</g>
<g font-size="1.3" fill="#a90000">
<text x="168.8" y="22.7">31</text>
<text x="168.8" y="27.8">29</text>
<text x="168.8" y="25.3">30</text>
<text x="168.8" y="35.4">26</text>
<text x="168.8" y="32.9">27</text>
<text x="168.8" y="30.3">28</text>
<text x="168.8" y="40.5">24</text>
<text x="168.8" y="38">25</text>
<text x="168.8" y="45.6">22</text>
<text x="168.8" y="43">23</text>
<text x="231" y="44.3">1</text>
<text x="231" y="46.9">3</text>
<text x="239.9" y="44.3">2</text>
<text x="239.9" y="46.9">4</text>
<text x="168.8" y="53.2">19</text>
<text x="168.8" y="50.7">20</text>
<text x="168.8" y="48.1">21</text>
<text x="231" y="49.4">5</text>
<text x="231" y="51.9">7</text>
<text x="239.9" y="49.4">6</text>
<text x="239.9" y="51.9">8</text>
<text x="168.8" y="58.3">17</text>
<text x="168.8" y="55.7">18</text>
<text x="230.4" y="57">11</text>
<text x="230.4" y="59.6">13</text>
<text x="231" y="54.5">9</text>
<text x="239.3" y="54.5">10</text>
<text x="239.3" y="57">12</text>
<text x="239.3" y="59.6">14</text>
<text x="168.8" y="65.9">14</text>
<text x="168.8" y="63.4">15</text>
<text x="168.8" y="60.8">16</text>
<text x="230.4" y="62.1">15</text>
<text x="230.4" y="64.6">17</text>
<text x="239.3" y="62.1">16</text>
<text x="239.3" y="64.6">18</text>
<text x="168.8" y="71">12</text>
<text x="168.8" y="68.4">13</text>
<text x="230.4" y="67.2">19</text>
<text x="230.4" y="69.7">21</text>
<text x="239.3" y="67.2">20</text>
<text x="239.3" y="69.7">22</text>
<text x="168.8" y="76.1">10</text>
<text x="168.8" y="73.5">11</text>
<text x="230.4" y="72.3">23</text>
<text x="236.1" y="77.4" transform="rotate(-90 236.1 77.4)">MP</text>
<text x="239.3" y="72.3">24</text>
<text x="169.4" y="83.7">7</text>
<text x="169.4" y="81.1">8</text>
<text x="169.4" y="78.6">9</text>
<text x="169.4" y="88.8">5</text>
<text x="169.4" y="86.2">6</text>
<text x="169.4" y="93.8">3</text>
<text x="169.4" y="91.3">4</text>
<text x="169.4" y="98.9">1</text>
<text x="169.4" y="96.4">2</text>
<text x="230.4" y="123.7">1</text>
<text x="230.4" y="126.2">2</text>
<text x="230.4" y="128.8">3</text>
<text x="230.4" y="131.3">4</text>
<text x="230.4" y="133.9">5</text>
<text x="230.4" y="136.4">6</text>
<text x="52.6" y="139.6">1</text>
<text x="52.6" y="142.1">2</text>
<text x="83.1" y="142.1">6</text>
<text x="83.1" y="139.6">7</text>
<text x="52.6" y="144.6">3</text>
<text x="83.1" y="147.2">4</text>
<text x="83.1" y="144.6">5</text>
</g>
<text font-size="1.3" fill="#840084" x="214.8" y="58.1">kicad_protocentral_footprints:FFC2B3524T</text>
<text font-size=".4" fill="#840000" x="234.9" y="74.3">Mounting</text>
</svg>
